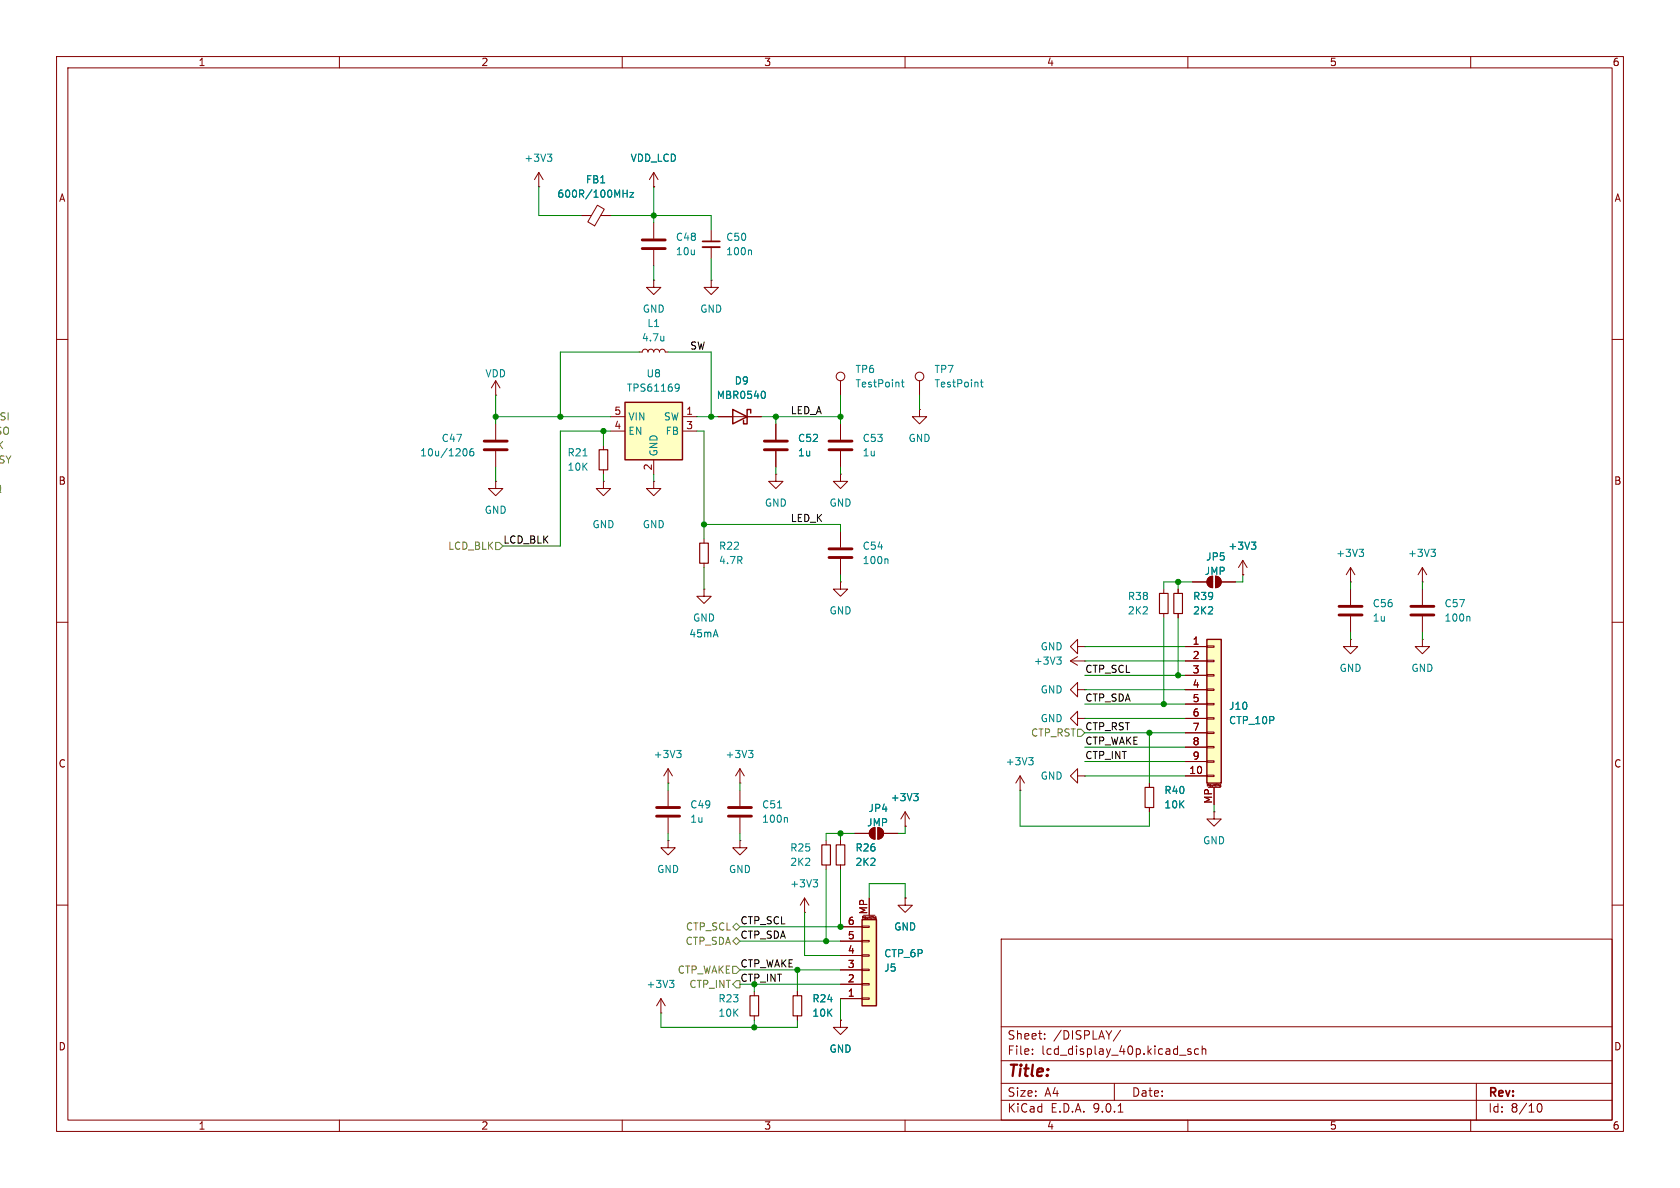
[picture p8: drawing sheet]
<svg xmlns="http://www.w3.org/2000/svg" width="297mm" height="210mm" viewBox="0 0 297 210" stroke-linecap="round" stroke-linejoin="round" font-family="sans-serif">
<path d="M0 0h297v210h-297z" fill="#fff" stroke="#fff" stroke-width=".18"/>
<g fill="none" stroke="#840000" stroke-width=".18">
<path d="M10 10h277v190h-277zM12 12h273v186h-273zM60 10v2M110 10v2M160 10v2M210 10v2M260 10v2M115.6 39.4v2.8M115.6 44.2v2.8M125.7 40.6v2.1M125.7 43.7v2M10 60h2"/>
<path d="M127 73.7h7.6M137.2 74.9v2.8M137.2 79.8v2.8M285 60h2M124.5 95.3v.7M124.5 99.6v.7M137.2 83.8v1.3h1.2l-1.2 1.3-1.3-1.3h1.3M137.2 83.8h.1M10 110h2M124.5 104.1v1.3h1.2l-1.2 1.3-1.3-1.3h1.3M124.5 104.1h.1M205.7 104.1v.8"/>
<path d="M205.7 108.5v.7M285 110h2M118.1 138.4h.1M118.1 135.9l-.8 1.3M118.1 135.9l.8 1.3M118.1 135.9v2.5M118.1 139.7v2.8M130.8 138.4h.1M130.8 135.9v2.5M130.8 139.7v2.8M130.8 135.9l-.8 1.3M130.8 135.9l.8 1.3"/>
<path d="M203.2 138.4v.8M118.1 144.5v2.8M130.8 144.5v2.8M203.2 142.7v.8M214.6 143.5v1.3h1.3l-1.3 1.3-1.2-1.3h1.2M214.6 143.5h.1M10 160h2M177 166h108v32h-108zM285 160h2M60 198v2M110 198v2M160 198v2"/>
<path d="M177 194.5h108M177 191.5h108M177 187.5h108M177 181.5h108M182.5 186.3v.1M182.5 185.5v.1M184.7 183.6v.1M184.7 182.8v.1M197 191.5v3M197.7 196.6h.8M198.1 182.1l-1.3 2M208.5 186.5h1.2"/>
<path d="M210 198v2M210.5 185.5l-.3-.1-.2 .2v.2l.5 .2v.3h-.5M211.9 185.5l-.4-.1-.3 .3v.4l.1 .2h.6M212.5 185.5l.2-.1 .4 .1 .1 .9M212.5 184.9v1.5M260 198v2M261 191.5v6.5M271.7 195.7l.2-.5 .2-.1a.81 .81 0 0 1 .6 .6 .81 .81 0 0 1-.3 .8h-.4l-.3-.5"/>
</g>
<path d="M132.7 44.2l.2 .2v.6M135 69.2a.79 .79 0 0 1 0 1.2M119.6 132.7h.8l-.4 .4M120.2 133.1l.2 .3v.3l-.2 .2M132.3 132.7h.8l-.4 .4M132.9 133.1l.2 .3v.3l-.2 .2M137.5 142.8h.7M139 144.5l.2 .2v.7" fill="none" stroke="#008484" stroke-width=".18"/>
<path d="M113.5 42.4h4.1M113.5 43.9h4.1M135.1 78h4.1M135.1 79.5h4.1M116.1 142.7h4M116.1 144.3h4M128.8 142.7h4M128.8 144.3h4" fill="none" stroke="#840000" stroke-width=".51"/>
<path d="M123.7 96h1.5v3.6h-1.5zM205 104.9h1.5v3.6h-1.5zM202.4 139.2h1.6v3.5h-1.6z" fill="none" stroke="#840000" stroke-width=".2"/>
<path d="M129.5 72.4l2.6 1.3-2.6 1.2zM132.7 73v-.6h-.6v2.5h-.7v-.6" fill="none" stroke="#840000" stroke-width=".25"/>
<path d="M124.2 42.7h3.1" fill="none" stroke="#840000" stroke-width=".3"/>
<path d="M124.2 43.7h3.1" fill="none" stroke="#840000" stroke-width=".33"/>
<path d="M110.5 71.1h10.1v10.2h-10.1z" fill="#ffffc2"/>
<path d="M110.5 71.1h10.1v10.2h-10.1z" fill="none" stroke="#840000" stroke-width=".25"/>
<g fill="none" stroke="#840000" stroke-width=".18">
<path d="M95.2 33h.1M95.2 30.5l-.7 1.3M95.2 30.5l.8 1.3M95.2 30.5v2.5M102.9 38.1h1.6M105.6 36.3l1.2 .7-1.7 2.9-1.2-.7zM106.2 38.1h1.7M115.6 33h.1M115.6 30.5v2.5M115.6 30.5l-.8 1.3M115.6 30.5l.7 1.3M115.6 49.5v1.3h1.2l-1.2 1.3-1.3-1.3h1.3"/>
<path d="M115.6 49.5h.1M87.6 69.9h.1M87.6 67.3l-.7 1.3M87.6 67.3l.8 1.3M87.6 67.3v2.6M106.7 78.7v.8M107.9 73.7h2.6M107.9 76.2h2.6M120.6 73.7h2.6M120.6 76.2h2.6M106.7 85.1v1.3h1.2l-1.2 1.2-1.3-1.2h1.3M106.7 85.1h.1"/>
<path d="M106.7 83.1v.7M115.6 85.1v1.3h1.2l-1.2 1.2-1.3-1.2h1.3M115.6 85.1h.1M115.6 81.3v2.5M189.2 116.8l1.3 .8M189.2 116.8h2.6M190.5 114.3v-1.3l-1.3 1.3 1.3 1.3v-1.3h1.3M190.5 116.1l-1.3 .7M191.8 116.8h.1M191.8 114.3h.1M251.5 113v1.3h1.2l-1.2 1.3-1.3-1.3h1.3M251.5 113h.1"/>
<path d="M180.3 139.7h.1M180.3 137.2l-.7 1.2M180.3 137.2l.8 1.2M180.3 137.2v2.5M190.5 137.2v-1.3l-1.3 1.3 1.3 1.2v-1.2h1.3M190.5 127v-1.3l-1.3 1.3 1.3 1.3v-1.3h1.3M190.5 121.9v-1.2l-1.3 1.2 1.3 1.3v-1.3h1.3M191.8 137.2h.1M191.8 127h.1M191.8 121.9h.1M142.2 158.8l-.7 1.2M142.2 158.8l.8 1.2"/>
<path d="M142.2 158.8v2.5M146 148.6v.8M146 152.9v.8M148.6 148.6v.8M148.6 152.9v.8M142.2 161.3h.1"/>
</g>
<g fill="none" stroke="#008484" stroke-width=".18">
<path d="M96.8 27.2h.7l-.4 .5M97.3 27.7l.2 .3v.3l-.2 .2M110.1 34.2h.8M110.9 33.6v1.3M111.4 34h.6l-.6 .9h.6M119.6 67.9l.4 .1a.84 .84 0 0 1-.3 1.2h-.2M120.1 68.4l-.3 .3h-.2M103.1 80.6h.7M186.8 116.1h.8l-.4 .5M187.4 116.6l.2 .3v.3l-.2 .2M181.9 133.9h.7l-.4 .5M182.4 134.4l.2 .3v.3l-.2 .2"/>
<path d="M143.8 155.5h.7l-.4 .5M144.3 156l.2 .2v.3l-.2 .3"/>
</g>
<path d="M105.9 79.5h1.5v3.6h-1.5zM145.3 149.4h1.5v3.5h-1.5zM147.8 149.4h1.6v3.5h-1.6z" fill="none" stroke="#840000" stroke-width=".2"/>
<path d="M152.4 162.6h2.5v15.2h-2.5z" fill="#ffffc2"/>
<path d="M152.4 162.6h2.5v15.2h-2.5z" fill="none" stroke="#840000" stroke-width=".25"/>
<g fill="none" stroke="#840000" stroke-width=".18">
<path d="M125.7 49.5v1.3h1.3l-1.3 1.3-1.2-1.3h1.2M125.7 49.5h.1M87.6 74.9v2.8M87.6 79.8v2.8M113 62.2h.5l.2-.3 .3-.2 .4 .2 .2 .3 .1-.3 .4-.2 .3 .2 .2 .3 .1-.3 .4-.2 .3 .2 .2 .3 .1-.3 .4-.2 .4 .2 .1 .3h.5M148.6 67.3v2.6M162.6 72.4v1.3h1.2l-1.2 1.2-1.3-1.2h1.3M162.6 72.4h.1M162.6 67.3v2.6M87.6 85.1v1.3h1.3l-1.3 1.2-1.2-1.2h1.2M87.6 85.1h.1M219.7 99.1l-.8 1.2"/>
<path d="M219.7 99.1l.8 1.2M219.7 99.1v2.5M208.3 104.1v.8M208.3 108.5v.7M210.8 102.9h2.6M213.7 102.2l.7-.3v2a1.02 1.02 0 0 1-1-.6 1.02 1.02 0 0 1 .3-1.1zM214.9 101.9a1.02 1.02 0 0 1 1 1 1.02 1.02 0 0 1-1 1zM215.9 102.9h2.5M219.7 101.6h.1M238.8 113v1.3h1.2l-1.2 1.3-1.3-1.3h1.3M238.8 113h.1M238.8 102.9h.1"/>
<path d="M238.8 100.3v2.6M238.8 104.1v2.8M238.8 109v2.8M238.8 100.3l-.8 1.3M238.8 100.3l.7 1.3M251.5 102.9h.1M251.5 100.3l-.8 1.3M251.5 100.3l.7 1.3M251.5 100.3v2.6M251.5 104.1v2.8M251.5 109v2.8M118.1 148.6v1.3h1.3l-1.3 1.2-1.3-1.2h1.3"/>
<path d="M118.1 148.6h.1M130.8 148.6v1.3h1.3l-1.3 1.2-1.3-1.2h1.3M130.8 148.6h.1M153.7 158.8v3M160 158.8v1.2h1.3l-1.3 1.3-1.3-1.3h1.3M160 158.8h.1M116.8 179.1h.1M116.8 176.5l-.7 1.3M116.8 176.5l.8 1.3M116.8 176.5v2.6M133.3 175.3v.7M133.3 179.6v.7"/>
<path d="M141 175.3v.7M141 179.6v.7M148.6 176.5h3.8M148.6 174h3.8M148.6 171.5h3.8M148.6 168.9h3.8M148.6 166.4h3.8M148.6 163.8h3.8M152.4 176.4h1.3v.3h-1.3zM152.4 173.9h1.3v.2h-1.3zM152.4 171.3h1.3v.3h-1.3zM152.4 168.8h1.3v.2h-1.3z"/>
<path d="M152.4 166.2h1.3v.3h-1.3zM152.4 163.7h1.3v.3h-1.3zM152.7 161.8h2M154.7 162.3v.1M154.7 162.1v.2M154.7 162.1h.2v.3l-.2 .1M154.7 162.1h.1M154.9 162.3l-.2 .1M148.6 180.3v1.3h1.3l-1.3 1.3-1.3-1.3h1.3M148.6 180.3h.1"/>
<circle cx="148.6" cy="66.5" r=".76"/>
<circle cx="162.6" cy="66.5" r=".76"/>
</g>
<g fill="none" stroke="#008484" stroke-width=".18">
<path d="M117.4 59.4v.9M82 79.4l.1-.1a.68 .68 0 0 1 .5 .7 .68 .68 0 0 1-.5 .6l-.1-.1M83.7 79.3l-.4 .1a.86 .86 0 0 0 0 1.2l.4-.1 .1-.5-.3-.2h-.2l-.3 .2M117.4 60.1l-.1 .1M159.3 67.6h.5M159.5 67.1v1.1l.3 .2M173.3 67.6h.5M173.5 67.1v1.1l.3 .2M221.2 95.8h.8l-.4 .5M221.8 96.3l.2 .3v.3l-.2 .2M240.3 97.1h.8l-.5 .5M240.8 97.6l.3 .2v.3l-.3 .3"/>
<path d="M253 97.1h.8l-.5 .5M253.5 97.6l.3 .2v.3l-.3 .3M259.7 109l.2 .1v.7M118.4 173.3h.7l-.4 .5M118.9 173.8l.2 .2v.3l-.2 .3"/>
</g>
<path d="M85.6 78h4.1M85.6 79.5h4.1M236.7 107.2h4.1M236.7 108.7h4.1M249.4 107.2h4.1M249.4 108.7h4.1" fill="none" stroke="#840000" stroke-width=".51"/>
<path d="M207.5 104.9h1.5v3.6h-1.5zM132.6 176h1.5v3.6h-1.5zM140.2 176h1.5v3.6h-1.5z" fill="none" stroke="#840000" stroke-width=".2"/>
<g fill="#840000" stroke="#840000" stroke-width=".18">
<path d="M213.7 102.2l.7-.3v2a1.02 1.02 0 0 1-1-.6 1.02 1.02 0 0 1 .3-1.1z"/>
<path d="M214.9 101.9a1.02 1.02 0 0 1 1 1 1.02 1.02 0 0 1-1 1z"/>
</g>
<path d="M213.4 113h2.5v25.4h-2.5z" fill="#ffffc2"/>
<path d="M213.4 113h2.5v25.4h-2.5z" fill="none" stroke="#840000" stroke-width=".25"/>
<g fill="none" stroke="#840000" stroke-width=".18">
<path d="M102.9 38.1h1.2M106.7 38.1h1.2M115.6 33h.1M127 73.7h2.5M132.1 73.7h2.5M137.2 74.9v2.8M137.2 79.8v2.8M148.6 74.9v2.8M148.6 79.8v2.8M148.6 83.8v1.3h1.3l-1.3 1.3-1.3-1.3h1.3M148.6 83.8h.1M148.6 94v2.8"/>
<path d="M148.6 98.8v2.8M148.6 102.9v1.2h1.3l-1.3 1.3-1.3-1.3h1.3M148.6 102.9h.1M208.3 104.1v.8M208.3 108.5v.7M209.5 114.3h3.9M209.5 116.8h3.9M209.5 119.4h3.9M210.8 102.9h2.6M213.4 114.2h1.2v.2h-1.2zM213.4 116.7h1.2v.3h-1.2zM213.4 119.3h1.2v.2h-1.2z"/>
<path d="M215.9 102.9h2.5M219.7 101.6h.1M203.2 138.4v.8M209.5 121.9h3.9M209.5 124.5h3.9M209.5 127h3.9M209.5 129.5h3.9M209.5 132.1h3.9M209.5 134.6h3.9M209.5 137.2h3.9M213.4 121.8h1.2v.2h-1.2zM213.4 124.3h1.2v.3h-1.2z"/>
<path d="M213.4 126.9h1.2v.2h-1.2zM213.4 129.4h1.2v.3h-1.2zM213.4 132h1.2v.2h-1.2zM213.4 134.5h1.2v.2h-1.2zM213.4 137h1.2v.3h-1.2zM213.6 139.2h2M214.6 139.2v3M215.8 139l-.1-.1v-.2h.1v.3l-.1 .1M148.6 148.6v.8M148.6 152.9v.8M151.1 147.3h2.6M153.7 158.8v3"/>
<path d="M154 146.6l.7-.3v2a1.02 1.02 0 0 1-.9-.6 1.02 1.02 0 0 1 .2-1.1zM155.2 146.3a1.02 1.02 0 0 1 1 1 1.02 1.02 0 0 1-1 1zM156.2 147.3h2.5M160 146.1h.1M160 158.8h.1M160 143.5l-.7 1.3M160 143.5l.8 1.3M160 143.5v2.6M203.2 142.7v.8M141 175.3v.7M141 179.6v.7M148.6 176.5h3.8"/>
<path d="M148.6 174h3.8M148.6 171.5h3.8M148.6 168.9h3.8M148.6 166.4h3.8M148.6 163.8h3.8M148.6 180.3h.1"/>
</g>
<g fill="#840000" stroke="#840000" stroke-width=".18">
<path d="M154 146.6l.7-.3v2a1.02 1.02 0 0 1-.9-.6 1.02 1.02 0 0 1 .2-1.1z"/>
<path d="M155.2 146.3a1.02 1.02 0 0 1 1 1 1.02 1.02 0 0 1-1 1z"/>
</g>
<path d="M110.1 34.2h.8M110.9 33.6v1.3M111.4 34h.6l-.6 .9h.6M135 69.2a.79 .79 0 0 1 0 1.2M156.8 98.8l.2 .2v.6M221.2 95.8h.8l-.4 .5M221.8 96.3l.2 .3v.3l-.2 .2M161.5 140.3h.8l-.4 .5M162.1 140.8l.2 .2v.3l-.2 .2" fill="none" stroke="#008484" stroke-width=".18"/>
<path d="M146.6 78h4M146.6 79.5h4M146.6 97h4M146.6 98.6h4" fill="none" stroke="#840000" stroke-width=".51"/>
<path d="M-.1 86.9l.3 .2M-.1 85.8a.92 .92 0 0 1 0 1.1M87.6 95.9h.7l.6 .6-.6 .7h-.7zM190.5 128.9h.6l.7 .6-.7 .7h-.6zM129.5 170.8h.7l.6 .7-.6 .6h-.7zM129.5 163.8l.7-.6 .6 .6-.6 .7zM129.5 166.4l.7-.7 .6 .7-.6 .6zM130.2 173.4h.6v1.2h-.6l-.7-.6z" fill="none" stroke="#848400" stroke-width=".18"/>
<g fill="none" stroke="#008400" stroke-width=".18">
<path d="M95.2 33v5.1h7.7M107.9 38.1h17.8v2.5M115.6 33v6.4M115.6 47v2.5M125.7 45.7v3.8M87.6 73.7h20.3M87.6 69.9v5M106.7 76.2v2.5M107.9 76.2h-8.8v20.3h-10.2M113 62.2h-13.9v11.5M118.1 62.2h7.6v11.5M123.2 73.7h3.8"/>
<path d="M123.2 76.2h1.3v19.1M134.6 73.7h14M137.2 73.7v1.2M148.6 69.9v5M162.6 69.9v2.5M87.6 82.6v2.5M106.7 83.8v1.3M115.6 83.8v1.3M124.5 92.7h24.1v1.3M137.2 82.6v1.2M148.6 82.6v1.2M124.5 100.3v3.8"/>
<path d="M148.6 101.6v1.3M191.8 114.3h17.7M191.8 116.8h17.7M191.8 119.4h17.7M205.7 109.2v15.3M208.3 102.9v1.2M208.3 109.2v10.2M210.8 102.9h-5.1v1.2M219.7 101.6v1.3h-1.3M238.8 102.9v1.2M238.8 111.8v1.2M251.5 102.9v1.2"/>
<path d="M251.5 111.8v1.2M118.1 138.4v1.3M130.8 138.4v1.3M180.3 139.7v6.4h22.9v-2.6M191.8 127h17.7M191.8 124.5h17.7M191.8 121.9h17.7M191.8 129.5h17.7M191.8 134.6h17.7M191.8 132.1h17.7M191.8 137.2h17.7M203.2 129.5v8.9"/>
<path d="M118.1 147.3v1.3M130.8 147.3v1.3M146 153.7v12.7M148.6 147.3v1.3M148.6 153.7v10.1h-17.8M151.1 147.3h-5.1v1.3M153.7 158.8v-2.6h6.3v2.6M160 146.1v1.2h-1.3M214.6 142.2v1.3M116.8 179.1v2.5h24.2v-1.3M130.8 166.4h17.8M130.8 171.5h17.8"/>
<path d="M141 171.5v3.8M142.2 161.3v7.6h6.4M148.6 174h-15.3v1.3M148.6 176.5v3.8M133.3 180.3v1.3"/>
</g>
<g fill="#008400" stroke="#008400" stroke-width=".18">
<circle cx="205.7" cy="124.5" r=".46"/>
<circle cx="203.2" cy="129.5" r=".46"/>
<circle cx="208.3" cy="119.4" r=".46"/>
<circle cx="133.3" cy="181.6" r=".46"/>
<circle cx="148.6" cy="163.8" r=".46"/>
<circle cx="141" cy="171.5" r=".46"/>
<circle cx="146" cy="166.4" r=".46"/>
<circle cx="148.6" cy="73.7" r=".46"/>
<circle cx="148.6" cy="147.3" r=".46"/>
<circle cx="137.2" cy="73.7" r=".46"/>
<circle cx="124.5" cy="92.7" r=".46"/>
<circle cx="125.7" cy="73.7" r=".46"/>
<circle cx="106.7" cy="76.2" r=".46"/>
<circle cx="99.1" cy="73.7" r=".46"/>
<circle cx="87.6" cy="73.7" r=".46"/>
<circle cx="115.6" cy="38.1" r=".46"/>
<circle cx="208.3" cy="102.9" r=".46"/>
</g>
<text font-size="2.8" fill="#840000" x="178" y="190.9">Title:</text>
<g font-size="2.1" fill="#840000">
<text x="178" y="184">Sheet:</text>
<text x="186.2" y="184">/DISPLAY/</text>
<text x="178" y="186.7">File:</text>
<text x="184.1" y="186.7">lcd_display_40p.kicad_sch</text>
<text x="178" y="196.9">KiCad</text>
<text x="178" y="194.1">Size:</text>
<text x="184.7" y="194.1">A4</text>
<text x="185.7" y="196.9">E.D.A.</text>
<text x="193.3" y="196.9">9.0.1</text>
<text x="200" y="194.1">Date:</text>
<text x="263" y="194.3">Rev:</text>
<text x="263" y="196.9">Id:</text>
<text x="267.1" y="196.9">8/10</text>
</g>
<g font-size="1.8" fill="#840000">
<text x="35" y="11.9">1</text>
<text x="85" y="11.9">2</text>
<text x="135" y="11.9">3</text>
<text x="185" y="11.9">4</text>
<text x="235" y="11.9">5</text>
<text x="285" y="11.9">6</text>
<text x="10.3" y="35.9">A</text>
<text x="285.3" y="35.9">A</text>
<text x="108.5" y="73.4">5</text>
<text x="108.5" y="75.9">4</text>
<text x="121.2" y="73.4">1</text>
<text x="121.2" y="75.9">3</text>
<text x="115.3" y="83.3" transform="rotate(-90 115.3 83.3)">2</text>
<text x="10.3" y="85.9">B</text>
<text x="285.3" y="85.9">B</text>
<text x="210.7" y="114">1</text>
<text x="210.7" y="116.6">2</text>
<text x="210.7" y="119.1">3</text>
<text x="210.7" y="121.7">4</text>
<text x="210.7" y="124.2">5</text>
<text x="210.7" y="126.7">6</text>
<text x="210.7" y="129.3">7</text>
<text x="210.7" y="131.8">8</text>
<text x="10.3" y="135.9">C</text>
<text x="210.1" y="136.9">10</text>
<text x="210.7" y="134.4">9</text>
<text x="285.3" y="135.9">C</text>
<text x="214.4" y="142.2" transform="rotate(-90 214.4 142.2)">MP</text>
<text x="153.4" y="161.7" transform="rotate(-90 153.4 161.7)">MP</text>
<text x="149.8" y="166.1">5</text>
<text x="149.8" y="163.6">6</text>
<text x="149.8" y="173.7">2</text>
<text x="149.8" y="171.2">3</text>
<text x="149.8" y="168.7">4</text>
<text x="149.8" y="176.3">1</text>
<text x="10.3" y="185.9">D</text>
<text x="285.3" y="185.9">D</text>
<text x="35" y="199.9">1</text>
<text x="85" y="199.9">2</text>
<text x="135" y="199.9">3</text>
<text x="185" y="199.9">4</text>
<text x="235" y="199.9">5</text>
<text x="285" y="199.9">6</text>
</g>
<g font-size="1.8" fill="#008484">
<text x="92.6" y="28.8">+3V3</text>
<text x="111.4" y="28.8">VDD_LCD</text>
<text x="98.4" y="35.2">600R/100MHz</text>
<text x="103.5" y="32.6">FB1</text>
<text x="119.4" y="42.8">C48</text>
<text x="119.4" y="45.3">10u</text>
<text x="128.3" y="45.3">100n</text>
<text x="128.3" y="42.8">C50</text>
<text x="113.5" y="55.5">GND</text>
<text x="114.3" y="58">L1</text>
<text x="123.7" y="55.5">GND</text>
<text x="113.4" y="60.6">4.7u</text>
<text x="85.7" y="66.9">VDD</text>
<text x="110.7" y="69.4">TPS61169</text>
<text x="114.2" y="66.9">U8</text>
<text x="126.6" y="70.7">MBR0540</text>
<text x="129.8" y="68.2">D9</text>
<text x="151.1" y="66.1">TP6</text>
<text x="151.1" y="68.7">TestPoint</text>
<text x="165.1" y="66.1">TP7</text>
<text x="165.1" y="68.7">TestPoint</text>
<text x="111" y="74.5">VIN</text>
<text x="111" y="77.1">EN</text>
<text x="117.3" y="74.5">SW</text>
<text x="117.6" y="77.1">FB</text>
<text x="74.2" y="80.9">10u/1206</text>
<text x="78" y="78.3">C47</text>
<text x="100.2" y="80.9">R21</text>
<text x="100.2" y="83.4">10K</text>
<text x="116.4" y="80.8" transform="rotate(-90 116.4 80.8)">GND</text>
<text x="141" y="80.9">1u</text>
<text x="141" y="78.3">C52</text>
<text x="152.4" y="80.9">1u</text>
<text x="152.4" y="78.3">C53</text>
<text x="160.5" y="78.3">GND</text>
<text x="135.1" y="89.8">GND</text>
<text x="146.6" y="89.8">GND</text>
<text x="85.6" y="91">GND</text>
<text x="104.6" y="93.6">GND</text>
<text x="113.5" y="93.6">GND</text>
<text x="127" y="97.4">R22</text>
<text x="127" y="99.9">4.7R</text>
<text x="152.4" y="99.9">100n</text>
<text x="152.4" y="97.4">C54</text>
<text x="212.9" y="101.8">JMP</text>
<text x="213.1" y="99.3">JP5</text>
<text x="217.1" y="97.4">+3V3</text>
<text x="236.1" y="98.7">+3V3</text>
<text x="248.8" y="98.7">+3V3</text>
<text x="199.3" y="106.3">R38</text>
<text x="210.8" y="106.3">R39</text>
<text x="242.6" y="107.5">C56</text>
<text x="255.3" y="107.5">C57</text>
<text x="122.4" y="110.1">GND</text>
<text x="146.6" y="108.8">GND</text>
<text x="199.3" y="108.8">2K2</text>
<text x="210.8" y="108.8">2K2</text>
<text x="242.6" y="110.1">1u</text>
<text x="255.3" y="110.1">100n</text>
<text x="182.7" y="117.7">+3V3</text>
<text x="183.9" y="115.2">GND</text>
<text x="236.7" y="119">GND</text>
<text x="249.4" y="119">GND</text>
<text x="183.9" y="122.8">GND</text>
<text x="217.2" y="125.7">J10</text>
<text x="183.9" y="127.9">GND</text>
<text x="217.2" y="128.2">CTP_10P</text>
<text x="115.5" y="134.2">+3V3</text>
<text x="128.2" y="134.2">+3V3</text>
<text x="177.7" y="135.5">+3V3</text>
<text x="121.9" y="143.1">C49</text>
<text x="134.6" y="143.1">C51</text>
<text x="153.4" y="143.7">JP4</text>
<text x="157.4" y="141.8">+3V3</text>
<text x="183.9" y="138">GND</text>
<text x="205.7" y="140.6">R40</text>
<text x="205.7" y="143.1">10K</text>
<text x="121.9" y="145.6">1u</text>
<text x="134.6" y="145.6">100n</text>
<text x="153.2" y="146.3">JMP</text>
<text x="212.6" y="149.5">GND</text>
<text x="116.1" y="154.5">GND</text>
<text x="128.8" y="154.5">GND</text>
<text x="139.6" y="150.7">R25</text>
<text x="139.6" y="153.3">2K2</text>
<text x="151.1" y="150.7">R26</text>
<text x="151.1" y="153.3">2K2</text>
<text x="139.6" y="157.1">+3V3</text>
<text x="158" y="164.7">GND</text>
<text x="156.2" y="172">J5</text>
<text x="156.2" y="169.4">CTP_6P</text>
<text x="114.2" y="174.9">+3V3</text>
<text x="126.9" y="177.4">R23</text>
<text x="126.9" y="179.9">10K</text>
<text x="143.5" y="177.4">R24</text>
<text x="143.5" y="179.9">10K</text>
<text x="146.6" y="186.3">GND</text>
</g>
<g font-size="1.8">
<text x="121.9" y="61.9">SW</text>
<text x="139.7" y="73.3">LED_A</text>
<text x="139.7" y="92.4">LED_K</text>
<text x="88.9" y="96.2">LCD_BLK</text>
<text x="191.8" y="119">CTP_SCL</text>
<text x="191.8" y="124.1">CTP_SDA</text>
<text x="191.8" y="129.2">CTP_RST</text>
<text x="191.8" y="131.7">CTP_WAKE</text>
<text x="191.8" y="134.3">CTP_INT</text>
<text x="130.8" y="166">CTP_SDA</text>
<text x="130.8" y="163.5">CTP_SCL</text>
<text x="130.8" y="171.1">CTP_WAKE</text>
</g>
<g font-size="1.8" fill="#848400">
<text x="-.9" y="77.1">SO</text>
<text x="-.1" y="74.5">SI</text>
<text x="-.6" y="79.6">K</text>
<text x="-.5" y="82.1">SY</text>
<text x="79.1" y="97.4">LCD_BLK</text>
<text x="182.2" y="130.4">CTP_RST</text>
<text x="121.1" y="167.2">CTP_SDA</text>
<text x="121.2" y="164.7">CTP_SCL</text>
<text x="119.7" y="172.3">CTP_WAKE</text>
<text x="121.8" y="174.9">CTP_INT</text>
</g>
<text font-size="1.8" fill="#0000c2" x="121.8" y="112.9">45mA</text>
<text font-size="1.8" fill="#008400" x="130.8" y="173.6">CTP_INT</text>
<g font-size=".5" fill="#840000">
<text x="213.2" y="139.1">Mounting</text>
<text x="152.3" y="162.5">Mounting</text>
</g>
</svg>
